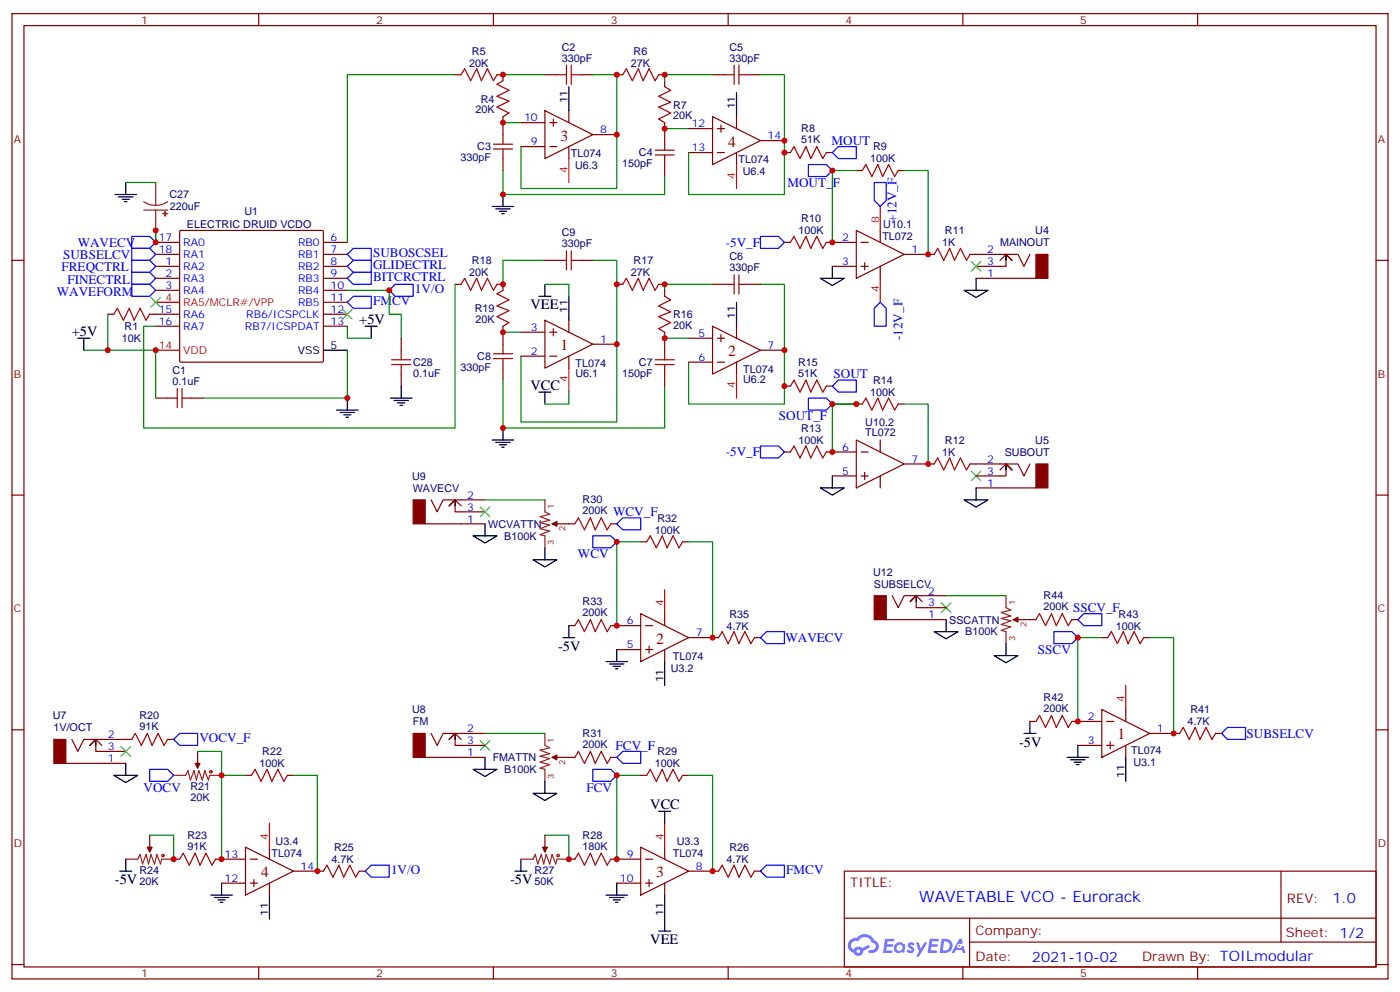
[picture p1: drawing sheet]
<svg xmlns="http://www.w3.org/2000/svg" width="412mm" height="292mm" viewBox="0 0 412 292" stroke-linecap="round" stroke-linejoin="round" font-family="sans-serif">
<g fill="none" stroke="#870000" stroke-width=".35">
<path d="M3.5 4h405.4v284.4h-405.4zM7.1 7.5h398.2v277.3h-398.2zM76.2 4v3.5M145.3 4v3.5M214.5 4v3.5M283.6 4v3.5M352.8 4v3.5M3.5 76.7h3.6M405.3 76.7h3.6M3.5 145.8h3.6M405.3 145.8h3.6M3.5 215h3.6"/>
<path d="M405.3 215h3.6M248.7 256.6h156.6v28.2h-156.6zM377.3 256.6v20.9M248.7 270.5h156.5M285.6 277.5h119.6M285.6 270.5v14.1M3.5 284.1h3.6M76.2 284.8v3.6M145.3 284.8v3.6M214.5 284.8v3.6M283.6 284.8v3.6M352.8 284.8v3.6"/>
<path d="M405.3 284.1h3.6"/>
</g>
<g fill="#5487ff">
<path d="M267.7 277.8a1.22 1.22 0 0 1 1.7 .3l-.4 .5a.47 .47 0 0 0-.3-.4 .47 .47 0 0 0-.5 .2l.1 .2a1.14 1.14 0 0 1 .8 1.8 1.14 1.14 0 0 1-1.9 0l-.2-.2 .5-.5 .7 .4a.29 .29 0 0 0 .3-.3 .29 .29 0 0 0-.2-.3 1.04 1.04 0 0 1-.6-1.7z"/>
<path d="M260.7 276.5h2.4l.3 .2-.2 .5-1.8 .1-.1 .8h1.5l.3 .4-.3 .4h-1.6l-.2 1.1h1.7l.2 .3-.2 .3-2.6 .1z"/>
<path d="M273.8 276.5h2.4l.3 .2-.1 .5-1.8 .1-.2 .8h1.6l.3 .4-.4 .4h-1.6l-.1 1.1h1.7l.2 .3-.2 .3-2.6 .1z"/>
<path d="M282.6 276.5h.7l.3 1.3-.6 .3a.69 .69 0 0 0-1 .3 .69 .69 0 0 0 .4 1 .69 .69 0 0 0 .9-.7l.5-.2 .6 2.2h-.8l-.2-.9h-1.8l-.5 .9h-.8z"/>
<path d="M269.8 277.6h.8l.6 1.8 1.1-1.8h.9l-2.6 4.2h-.8l.9-1.5z"/>
<path d="M277.4 276.5l-.6 4.2h1.3a2.11 2.11 0 0 0 2.5-2.1 2.11 2.11 0 0 0-2.5-2.1zM278.1 277.3a1.39 1.39 0 0 1 1.7 1.4 1.39 1.39 0 0 1-1.8 1.3h-.3z"/>
<path d="M263.7 278.2a1.54 1.54 0 0 0-.1 2.1 1.54 1.54 0 0 0 2.2 .1l.6 .3 .3-2.3-.2-.3h-.4a1.49 1.49 0 0 0-2.4 .1zM264 279.2a.94 .94 0 0 1 1.8 0 .94 .94 0 0 1-1.8 0z"/>
<path d="M250.4 276.9a2.18 2.18 0 0 0 1.1 3.7 1.44 1.44 0 0 0 1.6 .9 1.44 1.44 0 0 0 1.2-1.4l2-1-.5-.8-1.9 1a1.47 1.47 0 0 0-2.4 .4 1.39 1.39 0 0 1-.7-1.9 1.39 1.39 0 0 1 2-.5 2.12 2.12 0 0 1 2.2-1.3 2.12 2.12 0 0 1 1.9 1.7 1.14 1.14 0 0 1 1.1 1.4 1.14 1.14 0 0 1-1.7 .7 .43 .43 0 0 0-.5 .4 .43 .43 0 0 0 .4 .5 1.98 1.98 0 0 0 2.5-1.2 1.98 1.98 0 0 0-1.2-2.6 3.1 3.1 0 0 0-5.3-.6l-.9 .1zM252.3 280.2a.55 .55 0 0 1 1.1 0 .55 .55 0 0 1-1.1 0z"/>
<circle cx="282.6" cy="278.6" r=".26"/>
</g>
<g fill="none" stroke="#870000" stroke-width=".35">
<path d="M134.1 22h1.7M146.4 22h1.8v1.8M148.2 34.4v5.3M153.5 36.1h7M160.5 32.6l14.1 7.1-14.1 7zM160.5 22h3.5M161.9 36.1h2.1M163 35.1v2.1M167.6 32.6v3.5M171.1 22h3.5M174.6 39.7h7.1M181.7 22h1.7"/>
<path d="M194 22h1.8M195.8 23.8v1.7M195.8 36.1v5.3M202.8 37.9h7.1M209.9 34.4l14.1 7-14.1 7.1zM209.9 22h3.5M211.3 37.9h2.1M212.4 36.8v2.1M217 34.4v3.5M220.5 22h3.5M148.2 46.7v3.5M153.5 43.2h7"/>
<path d="M161.9 43.2h2.1M167.6 43.2v3.5M195.8 48.5v3.5M202.8 44.9h7.1M211.3 44.9h2.1M217 44.9v3.6M224 41.4h7.1M231.1 44.9h1.7M243.4 44.9h1.8M252.2 50.2h1.8M264.6 50.2h1.7M45.9 78.5h7"/>
<path d="M45.9 71.4h7M45.9 74.9h7M53 68l.3-.1h41.8l.1 .3v38.3l-.3 .2-41.8-.1-.2-.3zM95.2 78.5h7.1M95.2 71.4h7.1M95.2 74.9h7.1M160.5 76.7h3.5M171.1 76.7h3.5M231.1 71.4h1.7M243.4 71.4h8.8M245.2 78.5h7M252.2 67.9l14.1 7-14.1 7.1z"/>
<path d="M253.6 78.5h2.2M253.6 71.4h2.2M254.7 77.4v2.1M259.3 67.9v3.5M259.3 78.5v3.5M266.3 74.9h8.9M285.8 74.9h14.1l1.7 3.6 1.8-3.6M294.6 76.7l1.7-1.8 1.8 1.8-1.8-1.8v3.6h-8.8M31.7 92.6h1.8M44.1 92.6h8.8M45.9 82h7M45.9 85.5h7"/>
<path d="M45.9 96.1h7M95.2 82h7.1M95.2 85.5h7.1M95.2 89h7.1M95.2 92.6h7.1M95.2 96.1h7.1M118.2 99.6v3.6M134.1 83.7h1.7M146.4 83.7h1.8v1.8M148.2 96.1v5.3M153.5 97.9h7M160.5 94.3l14.1 7.1-14.1 7z"/>
<path d="M161.9 97.9h2.1M163 96.8v2.1M167.6 94.3v3.6M181.7 83.7h1.7M194 83.7h1.8M195.8 85.5v1.8M195.8 97.9v5.3M202.8 99.6h7.1M209.9 96.1l14.1 7.1-14.1 7zM209.9 83.7h3.5M211.3 99.6h2.1M212.4 98.6v2.1"/>
<path d="M217 96.1v3.5M220.5 83.7h3.5M287.5 82h17.7M45.9 117.3h3.5M56.4 117.3h3.6M118.2 110.2v3.5M148.2 108.4v3.6M153.5 104.9h7M161.9 104.9h2.1M167.6 104.9v3.5M174.6 101.4h7.1M195.8 110.2v3.5"/>
<path d="M202.8 106.7h7.1M211.3 106.7h2.1M217 106.7v3.5M224 103.2h7.1M231.1 113.7h1.7M243.4 113.7h1.8M252.2 119h1.8M264.6 119h1.7M231.1 133.1h1.7M243.4 133.1h8.8M252.2 129.6l14.1 7.1-14.1 7zM253.6 133.1h2.2"/>
<path d="M254.7 139.1v2.2M259.3 129.6v3.5M266.3 136.7h8.9M285.8 136.7h14.1l1.7 3.5 1.8-3.5M294.6 138.4l1.7-1.7 1.8 1.7-1.8-1.7v3.5h-8.8M125.2 154.3h17.7M127 147.2l1.8 3.6 1.7-3.6h12.4M135.8 149l-1.7-1.8-1.8 1.8 1.8-1.8v3.6h8.8M164 154.3h5.3M179.9 154.3h1.8M188.7 159.6h1.8M201.1 159.6h1.7"/>
<path d="M245.2 140.2h7M253.6 140.2h2.2M259.3 140.2v3.5M287.5 143.7h17.7M262.8 175.5l1.8 3.5 1.7-3.5h12.4M271.6 177.2l-1.7-1.7-1.8 1.7 1.8-1.7v3.5h8.8M167.6 184.3h1.7M179.9 184.3h8.8M181.7 191.3h7M188.7 180.8l14.1 7-14.1 7.1zM190.1 184.3h2.2M190.1 191.3h2.2"/>
<path d="M191.2 190.3v2.1M195.8 180.8v3.5M195.8 191.3v3.6M202.8 187.8h8.9M222.2 187.8h1.8M261.1 182.5h17.6M299.9 182.5h5.3M315.7 182.5h1.8M324.6 187.8h1.7M336.9 187.8h1.8M21.2 217.8l1.7 3.5 1.8-3.5h14.1M30 219.6l-1.8-1.8-1.7 1.8 1.7-1.8v3.5h8.8"/>
<path d="M49.4 217.8h1.8M127 216l1.8 3.6 1.7-3.6h12.4M135.8 217.8l-1.7-1.8-1.8 1.8 1.8-1.8v3.6h8.8M303.4 212.5h1.8M315.7 212.5h8.9M317.5 219.6h7.1M324.6 209l14.1 7-14.1 7.1zM326 212.5h2.1M326 219.6h2.1M327 218.5v2.1M331.6 209v3.5M331.6 219.6v3.5"/>
<path d="M338.7 216h8.8M358.1 216h1.7M19.4 224.9h17.6M58.2 221.3v3.6M72.3 228.4h1.8M84.7 228.4h1.7M125.2 223.1h17.7M164 223.1h5.3M179.9 223.1h1.8M188.7 228.4h1.8M201.1 228.4h1.7M44.1 246v3.6"/>
<path d="M51.2 253.1h1.7M63.5 253.1h8.8M72.3 249.6l14.1 7-14.1 7.1zM73.7 253.1h2.1M74.8 259.1v2.1M79.4 249.6v3.5M86.4 256.6h8.8M105.8 256.6h1.8M160.5 246v3.6M167.6 253.1h1.7M179.9 253.1h8.8M188.7 249.6l14.1 7-14.1 7.1z"/>
<path d="M190.1 253.1h2.2M191.2 259.1v2.1M195.8 249.6v3.5M202.8 256.6h8.9M222.2 256.6h1.8M65.3 260.1h7M73.7 260.1h2.1M79.4 260.1v3.6M181.7 260.1h7M190.1 260.1h2.2M195.8 260.1v3.6"/>
</g>
<path d="M167.6 46.7v7.1M217 48.5v7M259.3 60.8v7.1M45.9 89h7M259.3 82v7M45.9 103.2h7M167.6 108.4v7.1M217 110.2v7.1M195.8 173.7v7.1M331.6 201.9v7.1M79.4 242.5v7.1M195.8 242.5v7.1" fill="none" stroke="#f00" stroke-width=".35"/>
<g fill="none" stroke="#000" stroke-width=".35">
<path d="M167.6 25.5v7.1M217 27.3v7.1M33.9 57.3h6.3M34.9 58h4.3M36 58.7h2.1M36.7 59.4h.7M37 53.8v3.5M148.2 57.3v3.5M145 60.8h6.3M146 61.5h4.3M147.1 62.2h2.1M147.8 62.9h.7"/>
<path d="M245.2 78.5v3.5M296.3 74.9v1.8M22.9 99.6h3.6M24.7 99.6v3.6M107.6 96.1h3.5M109.4 96.1v3.5M158.7 87.3h3.6M160.5 83.7v3.6M167.6 87.3v7M217 89v7.1M241.7 82h7l-3.5 2.1zM284 85.5h7l-3.5 2.1z"/>
<path d="M287.5 82v3.5M95.2 103.2h7.1M102.3 117.3v3.5M115 117.3h6.4M116.1 118h4.2M117.1 118.7h2.1M117.8 119.4h.7M118.2 113.7v3.6M158.7 115.5h3.6M160.5 115.5v3.5M99.1 120.8h6.4M100.2 121.5h4.2"/>
<path d="M101.2 122.2h2.2M102 122.9h.7M145 129.6h6.3M146 130.3h4.3M147.1 131h2.1M147.8 131.7h.7M148.2 126.1v3.5M296.3 136.7v1.7M134.1 147.2v1.8M139.3 157.8h7.1l-3.5 2.1zM142.9 154.3v3.5M241.7 143.7h7l-3.5 2.1z"/>
<path d="M245.2 140.2v3.5M284 147.2h7l-3.5 2.2zM287.5 143.7v3.5M157 164.9h7l-3.5 2.1zM160.5 161.4v3.5M269.9 175.5v1.7M165.8 187.8h3.5M167.6 184.3v3.5M178.5 194.9h6.4M179.6 195.6h4.2M180.6 196.3h2.1M181.3 197h.7"/>
<path d="M181.7 191.3v3.6M195.8 194.9v7M275.2 186.1h7l-3.5 2.1zM278.7 182.5v3.6M292.8 193.1h7.1l-3.6 2.1zM296.3 189.6v3.5M28.2 217.8v1.8M134.1 216v1.8M301.6 216h3.6M303.4 212.5v3.5M317.5 219.6v3.5M33.5 228.4h7.1l-3.6 2.1z"/>
<path d="M37 224.9v3.5M139.3 226.6h7.1l-3.5 2.1zM142.9 223.1v3.5M157 233.7h7l-3.5 2.1zM160.5 230.2v3.5M194 239h3.6M195.8 239v3.5M314.3 223.1h6.4M315.4 223.8h4.2M316.4 224.5h2.2M317.1 225.2h.8M331.6 223.1v7.1"/>
<path d="M35.3 256.6h3.5M37 253.1v3.5M151.7 256.6h3.5M153.5 253.1v3.5M62.1 263.7h6.3M63.1 264.4h4.3M64.2 265.1h2.1M64.9 265.8h.7M65.3 260.1v3.6M79.4 263.7v7M178.5 263.7h6.4M179.6 264.4h4.2"/>
<path d="M180.6 265.1h2.1M181.3 265.8h.7M181.7 260.1v3.6M194 274.2h3.6M195.8 263.7v10.5"/>
</g>
<g fill="none" stroke="#00f" stroke-width=".35">
<path d="M238.1 48.5h5.3l1.8 1.7-1.8 1.8h-5.3zM245.2 44.9l1.7-1.7h5.3v3.5h-5.3zM257.5 53.8h3.6v5.3l-1.8 1.7-1.8-1.7zM38.8 76.7h5.3l1.8 1.8-1.8 1.7h-5.3zM38.8 69.6h5.3l1.8 1.8-1.8 1.8h-5.3zM38.8 73.2h5.3l1.8 1.7-1.8 1.8h-5.3zM102.3 74.9l1.8-1.7h5.3v3.5h-5.3zM102.3 78.5l1.8-1.8h5.3v3.5h-5.3zM224 69.6h5.3l1.8 1.8-1.8 1.8h-5.3zM38.8 80.2h5.3l1.8 1.8-1.8 1.7h-5.3zM38.8 83.7h5.3l1.8 1.8-1.8 1.8h-5.3zM102.3 82l1.8-1.8h5.3v3.5h-5.3z"/>
<path d="M102.3 89l1.8-1.7h5.3v3.5h-5.3zM114.7 85.5l1.7-1.8h5.3v3.6h-5.3zM259.3 89l1.8 1.8v5.3h-3.6v-5.3zM238.1 117.3h5.3l1.8 1.7-1.8 1.8h-5.3zM245.2 113.7l1.7-1.7h5.3v3.5h-5.3zM224 131.4h5.3l1.8 1.7-1.8 1.8h-5.3zM174.6 157.8h5.3l1.8 1.8-1.8 1.8h-5.3zM183.4 152.5h5.3v3.6h-5.3l-1.7-1.8zM224 187.8l1.8-1.7h5.3v3.5h-5.3zM310.4 186.1h5.3l1.8 1.7-1.8 1.8h-5.3zM317.5 182.5l1.8-1.7h5.3v3.5h-5.3zM51.2 217.8l1.7-1.8h5.3v3.6h-5.3z"/>
<path d="M359.8 216l1.8-1.7h5.3v3.5h-5.3zM44.1 226.6h5.3l1.8 1.8-1.8 1.8h-5.3zM174.6 226.6h5.3l1.8 1.8-1.8 1.8h-5.3zM181.7 223.1l1.7-1.8h5.3v3.6h-5.3zM109.4 254.8h5.3v3.6h-5.3l-1.8-1.8zM224 256.6l1.8-1.8h5.3v3.6h-5.3z"/>
</g>
<g fill="none" stroke="#3c3" stroke-width=".35">
<path d="M286.1 77l2.8 2.9M288.9 77l-2.8 2.9M44.4 87.6l2.9 2.9M47.3 87.6l-2.9 2.9M100.9 91.2l2.8 2.8M103.7 91.2l-2.8 2.8M286.1 138.8l2.8 2.8M288.9 138.8l-2.8 2.8M141.5 149.4l2.8 2.8M144.3 149.4l-2.8 2.8M277.3 177.6l2.8 2.8M280.1 177.6l-2.8 2.8"/>
<path d="M35.6 219.9l2.9 2.8M38.5 219.9l-2.9 2.8M141.5 218.2l2.8 2.8M144.3 218.2l-2.8 2.8"/>
</g>
<g fill="none" stroke="#008700" stroke-width=".35">
<path d="M134.1 22h-31.8v49.4M148.2 36.1h5.3M148.2 22h12.3M174.6 22h7.1v33.5h-28.2v-12.3M195.8 37.9h7M209.9 22h-14.1v1.8M224 22h7.1v35.3h-28.3v-12.4M37 53.8h8.9M148.2 50.2v7.1h47.6v-5.3M252.2 50.2h-7v21.2M266.3 50.2h7.1v24.7M45.9 67.9v3.5"/>
<path d="M160.5 76.7h-12.3v7M174.6 76.7h7.1v47.6h-28.2v-19.4M31.7 92.6v10.6M102.3 85.5h12.4v7.1h3.5v7M102.3 96.1v3.5h7.1M134.1 83.7v42.4h-91.8v-30h3.6M148.2 97.9h5.3M160.5 83.7h7.1v3.6M195.8 99.6h7M209.9 83.7h-14.1v1.8M224 83.7h7.1v35.3h-28.3v-12.3M24.7 103.2h21.2v14.1"/>
<path d="M102.3 103.2v14.1h-42.3M148.2 112v14.1h47.6v-12.4M167.6 115.5v3.5h-7.1M245.2 119h7h-7v14.1M266.3 119h7.1v17.7M142.9 147.2h17.6M188.7 159.6h-7v24.7M202.8 159.6h7.1v28.2M278.7 175.5h17.6M324.6 187.8h-7.1v24.7M338.7 187.8h7v28.2M142.9 216h17.6"/>
<path d="M58.2 221.3h7.1v31.8M65.3 228.4h7M86.4 228.4h7.1v28.2M188.7 228.4h-7v24.7M202.8 228.4h7.1v28.2M44.1 246h7.1v7.1M160.5 246h7.1v7.1"/>
</g>
<g fill="none" stroke="#a10000" stroke-width=".35">
<path d="M166.9 19.2v5.6M168.3 19.2v5.6M216.3 19.2v5.6M217.7 19.2v5.6M135.8 22l1.1-1.8 1.7 3.6 1.8-3.6 1.4 3.6 1.8-3.6 1.7 3.6 1.1-1.8M148.2 23.8l-1.8 1 3.5 1.8-3.5 1.8 3.5 1.4-3.5 1.7 3.5 1.8-1.7 1.1M148.2 39.7v2.8M164 22h2.9M168.3 22h2.8M183.4 22l1.1-1.8 1.8 3.6 1.7-3.6 1.4 3.6 1.8-3.6 1.8 3.6 1-1.8M195.8 25.5l1.8 1.1-3.6 1.8 3.6 1.7-3.6 1.4 3.6 1.8-3.6 1.8 1.8 1M213.4 22h2.9"/>
<path d="M217.7 22h2.8M145.3 42.5h5.7M145.3 43.9h5.7M148.2 43.9v2.8M193 44.2h5.6M193 45.6h5.6M195.8 41.4v2.8M195.8 45.6v2.9M232.8 44.9l1.1-1.7 1.8 3.5 1.7-3.5 1.4 3.5 1.8-3.5 1.8 3.5 1-1.8M254 50.2l1.1-1.7 1.7 3.5 1.8-3.5 1.4 3.5 1.8-3.5 1.7 3.5 1.1-1.8M164 76.7h2.9M166.9 73.9v5.6"/>
<path d="M168.3 73.9v5.6M168.3 76.7h2.8M232.8 71.4l1.1-1.8 1.8 3.6 1.7-3.6 1.4 3.6 1.8-3.6 1.8 3.6 1-1.8M275.2 74.9l1-1.7 1.8 3.5 1.8-3.5 1.4 3.5 1.7-3.5 1.8 3.5 1.1-1.8M33.5 92.6l1.1-1.8 1.7 3.5 1.8-3.5 1.4 3.5 1.8-3.5 1.7 3.5 1.1-1.7M135.8 83.7l1.1-1.7 1.7 3.5 1.8-3.5 1.4 3.5 1.8-3.5 1.7 3.5 1.1-1.8M148.2 85.5l-1.8 1.1 3.5 1.7-3.5 1.8 3.5 1.4-3.5 1.8 3.5 1.7-1.7 1.1M183.4 83.7l1.1-1.7 1.8 3.5 1.7-3.5 1.4 3.5 1.8-3.5 1.8 3.5 1-1.8M195.8 87.3l1.8 1-3.6 1.8 3.6 1.8-3.6 1.4 3.6 1.7-3.6 1.8 1.8 1.1M213.4 83.7h2.9M216.3 80.9v5.7M217.7 80.9v5.7"/>
<path d="M217.7 83.7h2.8M49.4 117.3h2.8M52.2 114.4v5.7M53.6 117.3h2.8M53.6 114.4v5.7M115.4 106h5.6M115.4 107.4h5.6M118.2 103.2v2.8M118.2 107.4v2.8M145.3 104.2h5.7M145.3 105.6h5.7M148.2 101.4v2.8"/>
<path d="M148.2 105.6v2.8M193 106h5.6M193 107.4h5.6M195.8 103.2v2.8M195.8 107.4v2.8M232.8 113.7l1.1-1.7 1.8 3.5 1.7-3.5 1.4 3.5 1.8-3.5 1.8 3.5 1-1.8M254 119l1.1-1.7 1.7 3.5 1.8-3.5 1.4 3.5 1.8-3.5 1.7 3.5 1.1-1.8M232.8 133.1l1.1-1.7 1.8 3.5 1.7-3.5 1.4 3.5 1.8-3.5 1.8 3.5 1-1.8M275.2 136.7l1-1.8 1.8 3.5 1.8-3.5 1.4 3.5 1.7-3.5 1.8 3.5 1.1-1.7M169.3 154.3l1.1-1.8 1.8 3.6 1.7-3.6 1.4 3.6 1.8-3.6 1.8 3.6 1-1.8M190.5 159.6l1.1-1.8 1.7 3.6 1.8-3.6 1.4 3.6 1.8-3.6 1.7 3.6 1.1-1.8M169.3 184.3l1.1-1.8 1.8 3.6 1.7-3.6 1.4 3.6 1.8-3.6 1.8 3.6 1-1.8"/>
<path d="M211.7 187.8l1-1.7 1.8 3.5 1.8-3.5 1.4 3.5 1.7-3.5 1.8 3.5 1-1.8M305.2 182.5l1-1.7 1.8 3.5 1.7-3.5 1.4 3.5 1.8-3.5 1.8 3.5 1-1.8M326.3 187.8l1.1-1.7 1.7 3.5 1.8-3.5 1.4 3.5 1.8-3.5 1.7 3.5 1.1-1.8M38.8 217.8l1.1-1.8 1.7 3.6 1.8-3.6 1.4 3.6 1.8-3.6 1.7 3.6 1.1-1.8M305.2 212.5l1-1.8 1.8 3.6 1.7-3.6 1.4 3.6 1.8-3.6 1.8 3.6 1-1.8M347.5 216l1-1.7 1.8 3.5 1.8-3.5 1.4 3.5 1.7-3.5 1.8 3.5 1.1-1.8M74.1 228.4l1-1.8 1.8 3.6 1.8-3.6 1.4 3.6 1.7-3.6 1.8 3.6 1.1-1.8M169.3 223.1l1.1-1.8 1.8 3.6 1.7-3.6 1.4 3.6 1.8-3.6 1.8 3.6 1-1.8M190.5 228.4l1.1-1.8 1.7 3.6 1.8-3.6 1.4 3.6 1.8-3.6 1.7 3.6 1.1-1.8M52.9 253.1l1.1-1.8 1.7 3.5 1.8-3.5 1.4 3.5 1.8-3.5 1.7 3.5 1.1-1.7M95.2 256.6l1.1-1.8 1.8 3.6 1.7-3.6 1.4 3.6 1.8-3.6 1.8 3.6 1-1.8M169.3 253.1l1.1-1.8 1.8 3.5 1.7-3.5 1.4 3.5 1.8-3.5 1.8 3.5 1-1.7"/>
<path d="M211.7 256.6l1-1.8 1.8 3.6 1.8-3.6 1.4 3.6 1.7-3.6 1.8 3.6 1-1.8"/>
<circle cx="62.1" cy="227.3" r=".35"/>
<circle cx="48" cy="252" r=".35"/>
<circle cx="164.4" cy="252" r=".35"/>
</g>
<g fill="#870000" stroke="#870000" stroke-width=".35">
<path d="M305.2 74.9h3.5v7.1h-3.5z"/>
<path d="M305.2 136.7h3.5v7h-3.5z"/>
<path d="M15.9 217.8h3.5v7.1h-3.5z"/>
<path d="M57.5 224.9h1.4l-.7 1.4z"/>
<path d="M43.4 249.6h1.4l-.7 1.4z"/>
<path d="M159.8 249.6h1.4l-.7 1.4z"/>
<path d="M121.7 216h3.5v7.1h-3.5z"/>
<path d="M162.6 223.1l1.4-.7v1.4z"/>
<path d="M162.6 154.3l1.4-.7v1.4z"/>
<path d="M121.7 147.2h3.5v7.1h-3.5z"/>
<path d="M257.5 175.5h3.6v7h-3.6z"/>
<path d="M298.4 182.5l1.5-.7v1.4z"/>
</g>
<g fill="none" stroke="#8c2424" stroke-width=".35">
<path d="M42.3 59.4l1.7 .8 1.9 .3M45.9 53.8v6.7M49.4 59.4l-1.7 .8-1.8 .3M42.3 61.9h7.1M45.9 61.9v6M160.5 147.2v3.6l1.4 .7-2.8 .7 2.8 1-2.8 .8 2.8 .7-2.8 1 2.8 .7-2.8 1.1 1.4 .3v3.6M162.6 154.3h1.4M296.3 175.5v3.5l1.4 .7-2.8 .7 2.8 1.1-2.8 .7 2.8 .7-2.8 1 2.8 .7-2.8 1.1 1.4 .4v3.5M298.4 182.5h1.5M160.5 216v3.6l1.4 .7-2.8 .7 2.8 1-2.8 .7 2.8 .7-2.8 1.1 2.8 .7-2.8 1.1 1.4 .3v3.6M51.2 228.4h3.5l.7-1.4 .7 2.8 1-2.8 .8 2.8 .7-2.8 1 2.8 .7-2.8 1.1 2.8 .3-1.4h3.6M58.2 224.9v1.4"/>
<path d="M162.6 223.1h1.4M37 253.1h3.6l.7-1.4 .7 2.8 1-2.8 .7 2.8 .7-2.8 1.1 2.8 .7-2.8 1.1 2.8 .3-1.4h3.6M44.1 249.6v1.4M153.5 253.1h3.5l.7-1.4 .7 2.8 1.1-2.8 .7 2.8 .7-2.8 1 2.8 .7-2.8 1.1 2.8 .3-1.4h3.6M160.5 249.6v1.4"/>
</g>
<g fill="#8c2424" stroke="#8c2424" stroke-width=".35">
<path d="M48 62.9h1.4z"/>
<path d="M48.6 62.2l.1 1.4z"/>
</g>
<g fill="#c00">
<circle cx="102.3" cy="117.3" r=".88"/>
<circle cx="45.9" cy="103.2" r=".88"/>
<circle cx="31.8" cy="103.2" r=".88"/>
<circle cx="148.2" cy="36.1" r=".88"/>
<circle cx="148.2" cy="22" r=".88"/>
<circle cx="148.2" cy="57.3" r=".88"/>
<circle cx="195.8" cy="37.9" r=".88"/>
<circle cx="195.8" cy="22" r=".88"/>
<circle cx="252.2" cy="119" r=".88"/>
<circle cx="245.2" cy="119" r=".88"/>
<circle cx="195.8" cy="83.7" r=".88"/>
<circle cx="195.8" cy="99.6" r=".88"/>
<circle cx="181.7" cy="83.7" r=".88"/>
<circle cx="148.2" cy="83.7" r=".88"/>
<circle cx="148.2" cy="97.9" r=".88"/>
<circle cx="181.7" cy="101.4" r=".88"/>
<circle cx="231.1" cy="103.2" r=".88"/>
<circle cx="65.3" cy="228.4" r=".88"/>
<circle cx="51.2" cy="253.1" r=".88"/>
<circle cx="167.6" cy="253.1" r=".88"/>
<circle cx="181.7" cy="22" r=".88"/>
<circle cx="181.7" cy="39.7" r=".88"/>
<circle cx="181.7" cy="253.1" r=".88"/>
<circle cx="209.9" cy="256.6" r=".88"/>
<circle cx="65.3" cy="253.1" r=".88"/>
<circle cx="93.5" cy="256.6" r=".88"/>
<circle cx="231.1" cy="41.4" r=".88"/>
<circle cx="245.2" cy="71.4" r=".88"/>
<circle cx="245.2" cy="133.1" r=".88"/>
<circle cx="273.4" cy="136.7" r=".88"/>
<circle cx="273.4" cy="74.9" r=".88"/>
<circle cx="181.7" cy="184.3" r=".88"/>
<circle cx="209.9" cy="187.8" r=".88"/>
<circle cx="317.5" cy="212.5" r=".88"/>
<circle cx="345.7" cy="216" r=".88"/>
<circle cx="245.2" cy="50.2" r=".88"/>
<circle cx="231.1" cy="44.9" r=".88"/>
<circle cx="231.1" cy="113.7" r=".88"/>
<circle cx="181.7" cy="159.6" r=".88"/>
<circle cx="317.5" cy="187.8" r=".88"/>
<circle cx="181.7" cy="228.4" r=".88"/>
<circle cx="45.9" cy="71.4" r=".88"/>
<circle cx="45.9" cy="67.9" r=".88"/>
<circle cx="114.7" cy="85.5" r=".88"/>
<circle cx="148.2" cy="126.1" r=".88"/>
</g>
<g font-size="4.6" fill="#800">
<text x="165.1" y="41.4">3</text>
<text x="214.5" y="43.2">4</text>
<text x="165.1" y="103.2">1</text>
<text x="214.5" y="104.9">2</text>
<text x="193.3" y="189.6">2</text>
<text x="329.1" y="217.8">1</text>
<text x="76.9" y="258.4">4</text>
<text x="193.3" y="258.4">3</text>
</g>
<text font-size="4.6" fill="#00f" x="270.8" y="265.6">WAVETABLE VCO - Eurorack</text>
<g font-size="4.2">
<text x="105.8" y="95.4">+5V</text>
<text x="156.3" y="91.2">VEE</text>
<text x="21.2" y="98.9">+5V</text>
<text x="156.3" y="114.8">VCC</text>
<text x="164.4" y="191.7">-5V</text>
<text x="300.2" y="219.9">-5V</text>
<text x="191.6" y="238.3">VCC</text>
<text x="33.9" y="260.5">-5V</text>
<text x="150.3" y="260.5">-5V</text>
<text x="191.6" y="278.1">VEE</text>
</g>
<g font-size="4.2" fill="#00f">
<text x="392.5" y="265.9">1.0</text>
<text x="304" y="283.2">2021-10-02</text>
</g>
<g font-size="3.9" fill="#00f">
<text x="244.9" y="42.7">MOUT</text>
<text x="231.9" y="55">MOUT_F</text>
<text x="264.1" y="65.3" transform="rotate(-90 264.1 65.3)">+12V_F</text>
<text x="18.6" y="76.2">SUBSELCV</text>
<text x="22.9" y="72.7">WAVECV</text>
<text x="109.9" y="75.7">SUBOSCSEL</text>
<text x="213.8" y="72.7">-5V_F</text>
<text x="18.1" y="79.7">FREQCTRL</text>
<text x="19.8" y="83.7">FINECTRL</text>
<text x="109.9" y="79.2">GLIDECTRL</text>
<text x="109.9" y="82.8">BITCRCTRL</text>
<text x="16.7" y="87.3">WAVEFORM</text>
<text x="109.9" y="89.8">FMCV</text>
<text x="122.2" y="86.3">1V/O</text>
<text x="265.8" y="100.2" transform="rotate(-90 265.8 100.2)">-12V_F</text>
<text x="245.6" y="111.5">SOUT</text>
<text x="229.5" y="123.8">SOUT_F</text>
<text x="213.8" y="134.4">-5V_F</text>
<text x="180.6" y="152">WCV_F</text>
<text x="170.2" y="164.4">WCV</text>
<text x="316.1" y="180.3">SSCV_F</text>
<text x="231.4" y="189">WAVECV</text>
<text x="305.7" y="192.6">SSCV</text>
<text x="58.7" y="218.6">VOCV_F</text>
<text x="181.3" y="220.8">FCV_F</text>
<text x="367.2" y="217.3">SUBSELCV</text>
<text x="42.3" y="233.2">VOCV</text>
<text x="172.7" y="233.2">FCV</text>
<text x="115.2" y="257.4">1V/O</text>
<text x="231.6" y="257.4">FMCV</text>
</g>
<g font-size="3.9" fill="#800">
<text x="250.5" y="261.2">TITLE:</text>
<text x="379.1" y="265.9">REV:</text>
<text x="287.4" y="275.4">Company:</text>
<text x="378.7" y="276">Sheet: 1/2</text>
<text x="287.4" y="283.1">Date:</text>
<text x="336.4" y="283.2">Drawn By: TOILmodular</text>
</g>
<g font-size="3.2" fill="#800">
<text x="41.6" y="7">1</text>
<text x="110.8" y="7">2</text>
<text x="179.9" y="7">3</text>
<text x="249.1" y="7">4</text>
<text x="318.2" y="7">5</text>
<text x="4.1" y="42.1">A</text>
<text x="405.9" y="42.1">A</text>
<text x="4.1" y="111.3">B</text>
<text x="405.9" y="111.3">B</text>
<text x="4.1" y="180.4">C</text>
<text x="405.9" y="180.4">C</text>
<text x="4.1" y="249.6">D</text>
<text x="405.9" y="249.6">D</text>
<text x="41.6" y="287.8">1</text>
<text x="110.8" y="287.8">2</text>
<text x="179.9" y="287.8">3</text>
<text x="249.1" y="287.8">4</text>
<text x="318.2" y="287.8">5</text>
</g>
<g font-size="3.2" fill="#000080">
<text x="139" y="16.1">R5</text>
<text x="165.5" y="14.9">C2</text>
<text x="186.6" y="16.1">R6</text>
<text x="214.9" y="14.9">C5</text>
<text x="138.2" y="19.6">20K</text>
<text x="165.5" y="18.1">330pF</text>
<text x="185.8" y="19.6">27K</text>
<text x="214.9" y="18.1">330pF</text>
<text x="140" y="33.4">20K</text>
<text x="141.6" y="30.2">R4</text>
<text x="198.3" y="35.2">20K</text>
<text x="198.3" y="32">R7</text>
<text x="236" y="38.9">R8</text>
<text x="135.6" y="47.5">330pF</text>
<text x="140.6" y="44.3">C3</text>
<text x="168.2" y="46.3">TL074</text>
<text x="188.2" y="46.1">C4</text>
<text x="236" y="42.1">51K</text>
<text x="256.4" y="47.8">100K</text>
<text x="257.2" y="44.3">R9</text>
<text x="169.4" y="49.8">U6.3</text>
<text x="183.3" y="49.3">150pF</text>
<text x="217.6" y="48.1">TL074</text>
<text x="218.8" y="51.6">U6.4</text>
<text x="49.9" y="58.4">C27</text>
<text x="50" y="62">220uF</text>
<text x="72" y="63.5">U1</text>
<text x="236" y="65.5">R10</text>
<text x="55.1" y="67.2">ELECTRIC DRUID VCDO</text>
<text x="165.5" y="69.6">C9</text>
<text x="235.2" y="69">100K</text>
<text x="259.9" y="70.8">TL072</text>
<text x="260.2" y="67.2">U10.1</text>
<text x="278.4" y="69">R11</text>
<text x="305" y="69">U4</text>
<text x="139" y="77.8">R18</text>
<text x="165.5" y="72.8">330pF</text>
<text x="186.6" y="77.8">R17</text>
<text x="214.9" y="76.7">C6</text>
<text x="277.5" y="72.5">1K</text>
<text x="294.6" y="72.5">MAINOUT</text>
<text x="138.2" y="81.4">20K</text>
<text x="185.8" y="81.4">27K</text>
<text x="214.9" y="79.9">330pF</text>
<text x="139.9" y="91.9">R19</text>
<text x="140" y="95.1">20K</text>
<text x="198.3" y="93.7">R16</text>
<text x="35.9" y="100.8">10K</text>
<text x="36.7" y="97.2">R1</text>
<text x="198.3" y="96.9">20K</text>
<text x="121.7" y="107.8">C28</text>
<text x="140.6" y="106.1">C8</text>
<text x="188.2" y="107.8">C7</text>
<text x="235.1" y="107.7">R15</text>
<text x="50.8" y="113.4">0.1uF</text>
<text x="50.8" y="110.2">C1</text>
<text x="121.7" y="111">0.1uF</text>
<text x="135.6" y="109.3">330pF</text>
<text x="169.5" y="108">TL074</text>
<text x="169.5" y="111.2">U6.1</text>
<text x="183.3" y="111">150pF</text>
<text x="218.9" y="109.8">TL074</text>
<text x="218.9" y="112.9">U6.2</text>
<text x="235.1" y="110.9">51K</text>
<text x="257.2" y="113.1">R14</text>
<text x="256.4" y="116.6">100K</text>
<text x="254.9" y="125.4">U10.2</text>
<text x="235.2" y="130.8">100K</text>
<text x="236" y="127.2">R13</text>
<text x="254.9" y="128.6">TL072</text>
<text x="278.4" y="130.8">R12</text>
<text x="305" y="130.8">U5</text>
<text x="277.5" y="134.3">1K</text>
<text x="296" y="134.3">SUBOUT</text>
<text x="121.4" y="141.3">U9</text>
<text x="121.6" y="144.9">WAVECV</text>
<text x="171.6" y="148.3">R30</text>
<text x="143.8" y="155.4">WCVATTN</text>
<text x="171.6" y="151.5">200K</text>
<text x="193.7" y="153.7">R32</text>
<text x="148.5" y="159">B100K</text>
<text x="192.9" y="157.2">100K</text>
<text x="257.2" y="169.6">U12</text>
<text x="257.4" y="173.1">SUBSELCV</text>
<text x="171.6" y="178.3">R33</text>
<text x="307.4" y="179.7">200K</text>
<text x="307.4" y="176.5">R44</text>
<text x="171.6" y="181.5">200K</text>
<text x="214" y="185.4">4.7K</text>
<text x="214.9" y="181.9">R35</text>
<text x="279.6" y="183.7">SSCATTN</text>
<text x="328.7" y="185.4">100K</text>
<text x="329.5" y="181.9">R43</text>
<text x="284.3" y="187.2">B100K</text>
<text x="197.6" y="198">U3.2</text>
<text x="198.2" y="194.5">TL074</text>
<text x="307.4" y="209.7">200K</text>
<text x="307.4" y="206.5">R42</text>
<text x="15.5" y="211.9">U7</text>
<text x="15.8" y="215.4">1V/OCT</text>
<text x="41.1" y="215">91K</text>
<text x="41.1" y="211.8">R20</text>
<text x="121.4" y="210.1">U8</text>
<text x="121.6" y="213.7">FM</text>
<text x="349.8" y="213.7">4.7K</text>
<text x="350.7" y="210.1">R41</text>
<text x="171.6" y="220.3">200K</text>
<text x="171.6" y="217.1">R31</text>
<text x="76.4" y="226">100K</text>
<text x="77.3" y="222.5">R22</text>
<text x="145.1" y="224.2">FMATTN</text>
<text x="148.5" y="227.8">B100K</text>
<text x="192.9" y="226">100K</text>
<text x="193.7" y="222.5">R29</text>
<text x="333.2" y="222">TL074</text>
<text x="333.9" y="225.6">U3.1</text>
<text x="56.1" y="232.8">R21</text>
<text x="56.1" y="235.9">20K</text>
<text x="55.2" y="250.3">91K</text>
<text x="55.2" y="247.1">R23</text>
<text x="81.2" y="248.9">U3.4</text>
<text x="98.4" y="250.7">R25</text>
<text x="171.6" y="250.3">180K</text>
<text x="171.6" y="247.1">R28</text>
<text x="199.4" y="248.9">U3.3</text>
<text x="214.9" y="250.7">R26</text>
<text x="41.1" y="257.5">R24</text>
<text x="80" y="252.4">TL074</text>
<text x="97.6" y="254.2">4.7K</text>
<text x="157.5" y="257.5">R27</text>
<text x="198.2" y="252.4">TL074</text>
<text x="214" y="254.2">4.7K</text>
<text x="41.1" y="260.6">20K</text>
<text x="157.5" y="260.6">50K</text>
</g>
<g font-size="3.2" fill="#00f">
<text x="154.4" y="35.8">10</text>
<text x="176.7" y="39.3">8</text>
<text x="203.8" y="37.5">12</text>
<text x="226.1" y="41.1">14</text>
<text x="156.4" y="42.8">9</text>
<text x="203.8" y="44.6">13</text>
<text x="46.8" y="71">17</text>
<text x="97.4" y="71">6</text>
<text x="248.1" y="71">2</text>
<text x="46.8" y="74.6">18</text>
<text x="54" y="72.5">RA0</text>
<text x="54" y="76">RA1</text>
<text x="87.8" y="72.5">RB0</text>
<text x="87.8" y="76">RB1</text>
<text x="97.4" y="74.6">7</text>
<text x="268.5" y="74.6">1</text>
<text x="290.8" y="74.6">2</text>
<text x="48.8" y="78.1">1</text>
<text x="48.8" y="81.6">2</text>
<text x="54" y="79.5">RA2</text>
<text x="54" y="83">RA3</text>
<text x="87.8" y="79.5">RB2</text>
<text x="87.8" y="83">RB3</text>
<text x="97.4" y="78.1">8</text>
<text x="97.4" y="81.6">9</text>
<text x="248.1" y="78.1">3</text>
<text x="290.8" y="81.6">1</text>
<text x="290.8" y="78.1">3</text>
<text x="48.8" y="85.2">3</text>
<text x="54" y="86.6">RA4</text>
<text x="87.8" y="86.6">RB4</text>
<text x="97.4" y="85.2">10</text>
<text x="97.4" y="88.7">11</text>
<text x="46.8" y="92.2">15</text>
<text x="46.8" y="95.7">16</text>
<text x="54" y="93.6">RA6</text>
<text x="72.5" y="93.6">RB6/ICSPCLK</text>
<text x="87.8" y="90.1">RB5</text>
<text x="97.4" y="92.2">12</text>
<text x="97.4" y="95.7">13</text>
<text x="54" y="97.2">RA7</text>
<text x="72.2" y="97.2">RB7/ICSPDAT</text>
<text x="156.4" y="97.5">3</text>
<text x="176.7" y="101">1</text>
<text x="205.8" y="99.3">5</text>
<text x="156.4" y="104.6">2</text>
<text x="205.8" y="106.3">6</text>
<text x="226.1" y="102.8">7</text>
<text x="248.1" y="132.8">6</text>
<text x="268.5" y="136.3">7</text>
<text x="290.8" y="136.3">2</text>
<text x="248.1" y="139.8">5</text>
<text x="290.8" y="143.4">1</text>
<text x="290.8" y="139.8">3</text>
<text x="137.6" y="146.9">2</text>
<text x="137.6" y="154">1</text>
<text x="137.6" y="150.4">3</text>
<text x="273.4" y="175.1">2</text>
<text x="273.4" y="178.6">3</text>
<text x="184.6" y="183.9">6</text>
<text x="273.4" y="182.2">1</text>
<text x="184.6" y="191">5</text>
<text x="205" y="187.5">7</text>
<text x="137.6" y="215.7">2</text>
<text x="320.4" y="212.2">2</text>
<text x="340.8" y="215.7">1</text>
<text x="31.7" y="217.5">2</text>
<text x="31.7" y="221">3</text>
<text x="137.6" y="219.2">3</text>
<text x="320.4" y="219.2">3</text>
<text x="31.7" y="224.5">1</text>
<text x="137.6" y="222.7">1</text>
<text x="66.2" y="252.7">13</text>
<text x="88.5" y="256.3">14</text>
<text x="184.6" y="252.7">9</text>
<text x="205" y="256.3">8</text>
<text x="66.2" y="259.8">12</text>
<text x="182.6" y="259.8">10</text>
</g>
<g font-size="3.2">
<text x="167.2" y="30.5" transform="rotate(-90 167.2 30.5)">11</text>
<text x="216.6" y="32.2" transform="rotate(-90 216.6 32.2)">11</text>
<text x="167.2" y="92.2" transform="rotate(-90 167.2 92.2)">11</text>
<text x="216.6" y="94" transform="rotate(-90 216.6 94)">11</text>
<text x="87.7" y="104.2">VSS</text>
<text x="97.4" y="102.8">5</text>
<text x="195.4" y="201" transform="rotate(-90 195.4 201)">11</text>
<text x="331.3" y="229.2" transform="rotate(-90 331.3 229.2)">11</text>
<text x="79" y="269.8" transform="rotate(-90 79 269.8)">11</text>
<text x="195.4" y="269.8" transform="rotate(-90 195.4 269.8)">11</text>
</g>
<g font-size="3.2" fill="#f00">
<text x="167.2" y="50.8" transform="rotate(-90 167.2 50.8)">4</text>
<text x="216.6" y="52.6" transform="rotate(-90 216.6 52.6)">4</text>
<text x="258.9" y="65.8" transform="rotate(-90 258.9 65.8)">8</text>
<text x="48.8" y="88.7">4</text>
<text x="258.9" y="86.1" transform="rotate(-90 258.9 86.1)">4</text>
<text x="54" y="90.1">RA5/MCLR#/VPP</text>
<text x="46.8" y="102.8">14</text>
<text x="54" y="104.2">VDD</text>
<text x="167.2" y="112.6" transform="rotate(-90 167.2 112.6)">4</text>
<text x="216.6" y="114.3" transform="rotate(-90 216.6 114.3)">4</text>
<text x="195.4" y="178.6" transform="rotate(-90 195.4 178.6)">4</text>
<text x="331.3" y="206.9" transform="rotate(-90 331.3 206.9)">4</text>
<text x="79" y="247.4" transform="rotate(-90 79 247.4)">4</text>
<text x="195.4" y="247.4" transform="rotate(-90 195.4 247.4)">4</text>
</g>
<g font-size="2.5" fill="#800">
<text x="163.2" y="150" transform="rotate(-90 163.2 150)">1</text>
<text x="163.2" y="160.5" transform="rotate(-90 163.2 160.5)">3</text>
<text x="166.5" y="156.5" transform="rotate(-90 166.5 156.5)">2</text>
<text x="299" y="178.2" transform="rotate(-90 299 178.2)">1</text>
<text x="302.3" y="184.7" transform="rotate(-90 302.3 184.7)">2</text>
<text x="299" y="188.8" transform="rotate(-90 299 188.8)">3</text>
<text x="163.2" y="218.7" transform="rotate(-90 163.2 218.7)">1</text>
<text x="166.5" y="225.3" transform="rotate(-90 166.5 225.3)">2</text>
<text x="163.2" y="229.3" transform="rotate(-90 163.2 229.3)">3</text>
</g>
</svg>
